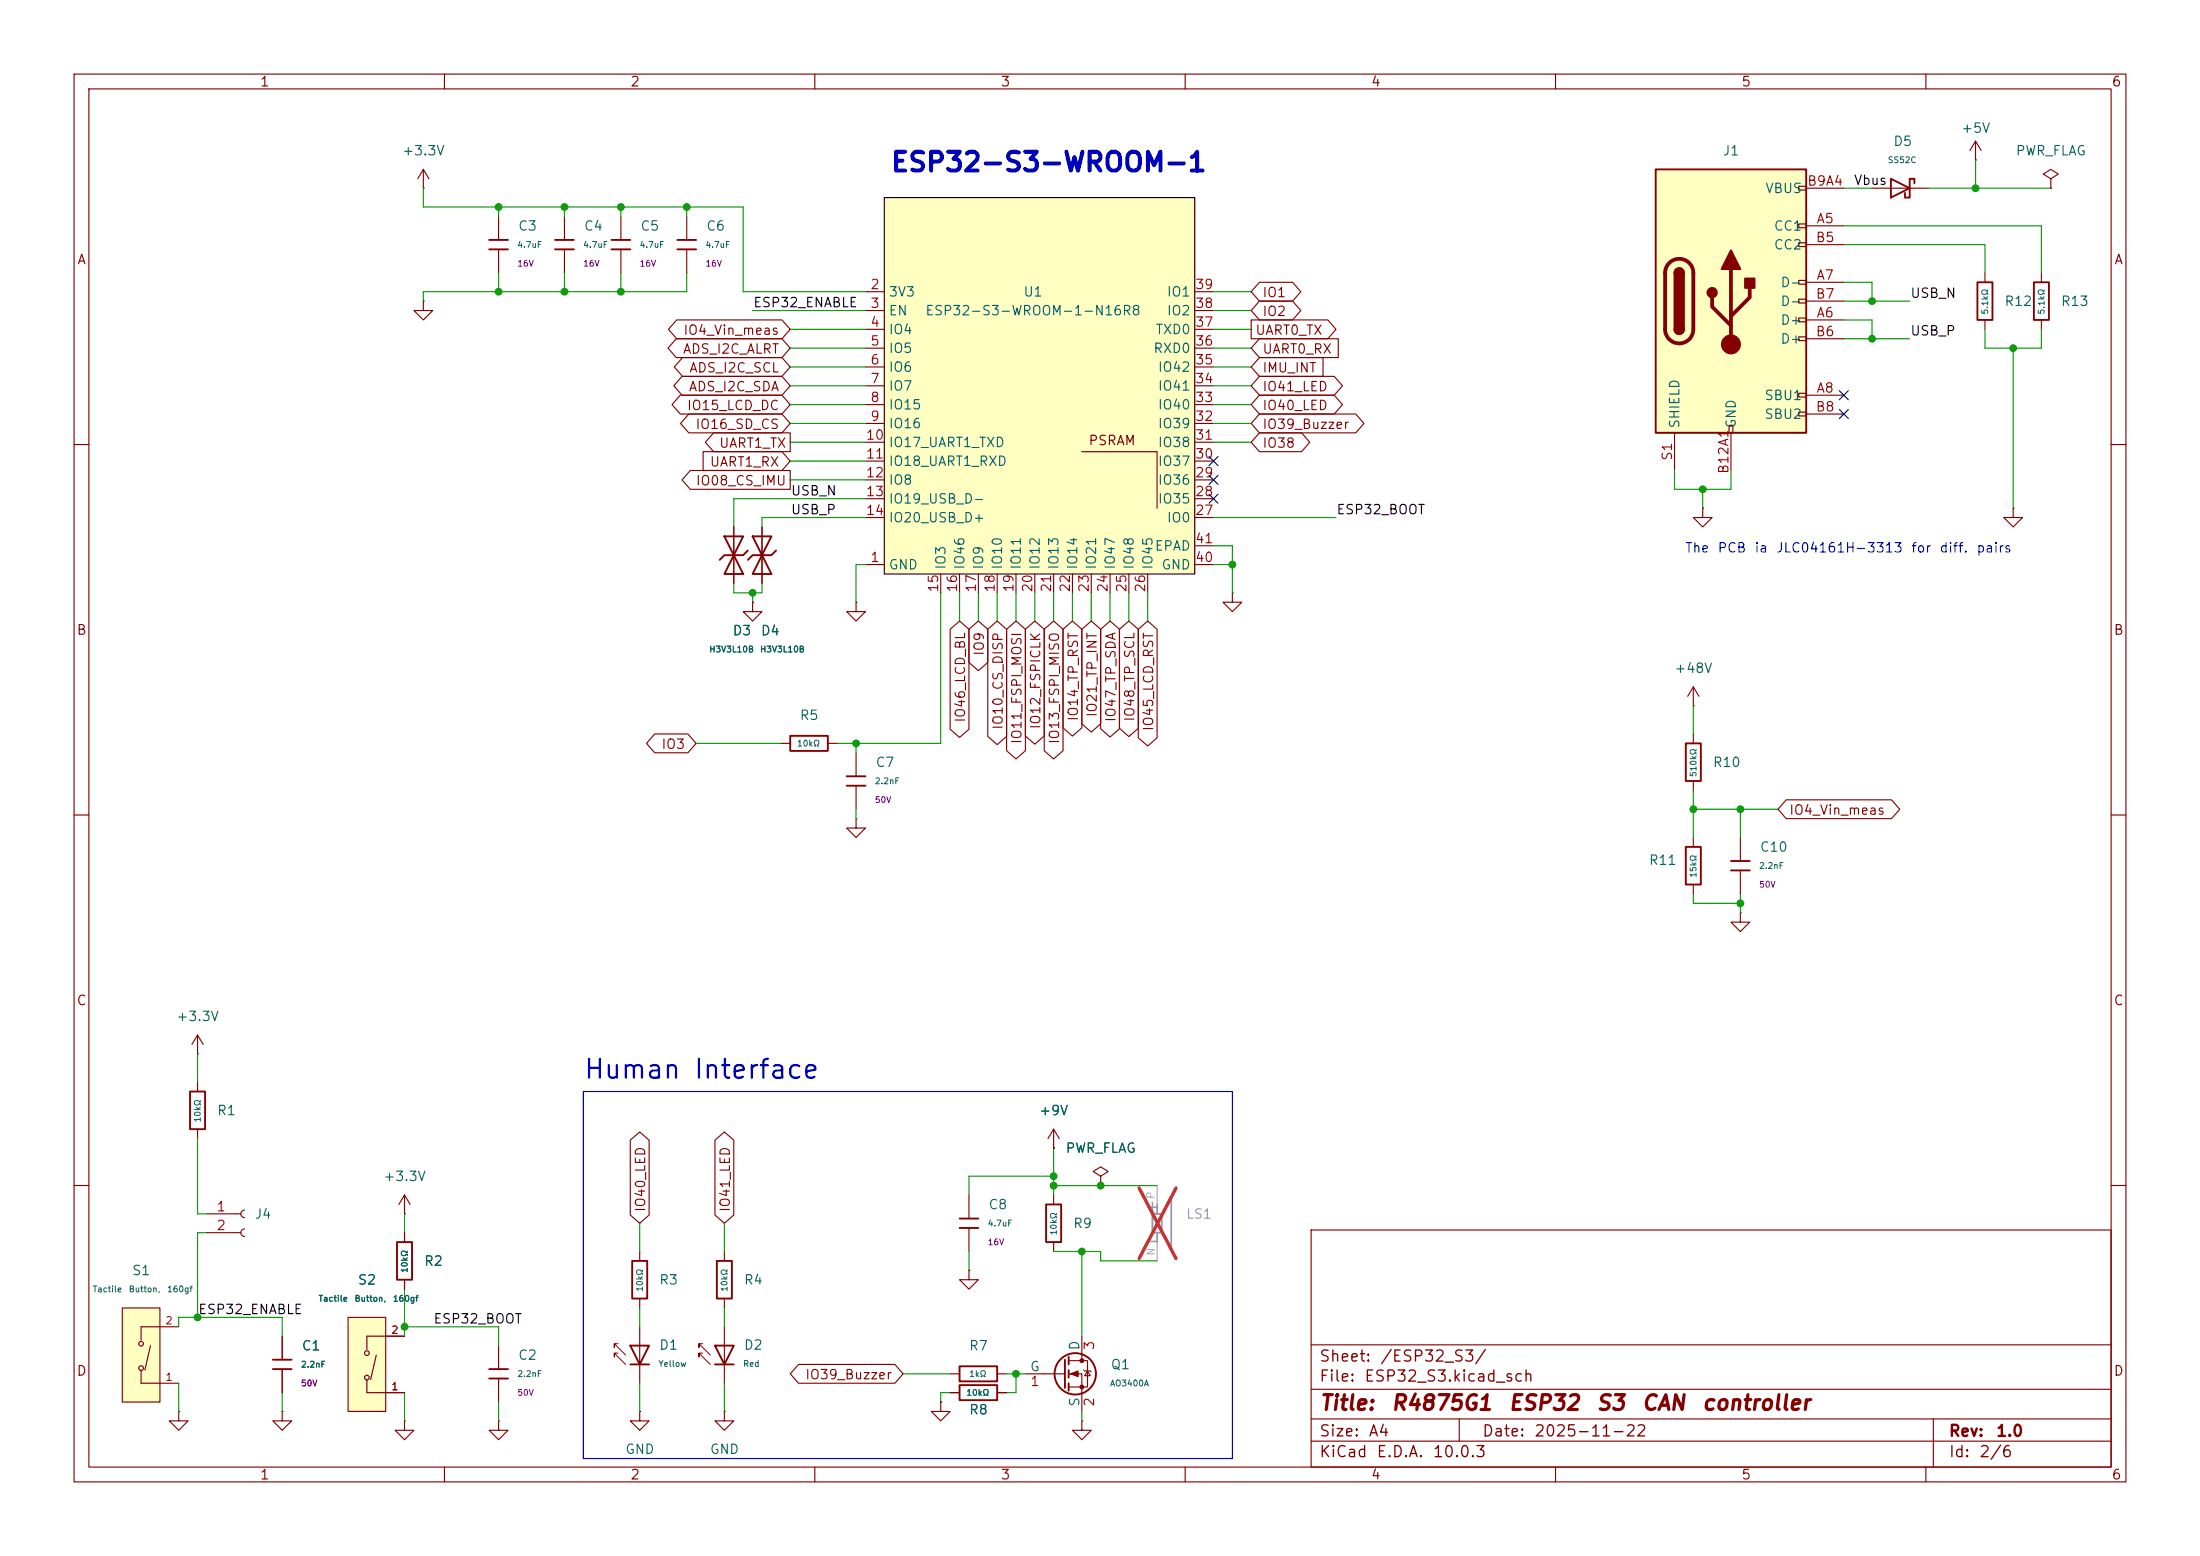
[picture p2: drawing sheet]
<svg xmlns="http://www.w3.org/2000/svg" width="297mm" height="210mm" viewBox="0 0 297 210" stroke-linecap="round" stroke-linejoin="round" font-family="sans-serif">
<g fill="none" stroke="#840000" stroke-width=".15">
<path d="M10 10h277v190h-277zM12 12h273v186h-273zM60 10v2M110 10v2M160 10v2M210 10v2M260 10v2M57.1 25.4h.1M57.1 22.9l-.7 1.2M57.1 22.9l.8 1.2M57.1 22.9v2.5M67.3 29.2v3.2"/>
<path d="M67.3 33.7v3.1M83.8 29.2v3.2M83.8 33.7v3.1M57.1 40.6v1.3h1.3l-1.3 1.3-1.2-1.3h1.2M57.1 40.6h.1M10 60h2M99.1 71.1v7.6M102.9 71.1v7.6M229.9 68.6v1.3h1.2l-1.2 1.2-1.3-1.2h1.3M229.9 68.6h.1M271.8 68.6v1.3h1.2l-1.2 1.2-1.3-1.2h1.3M271.8 68.6h.1"/>
<path d="M285 60h2M101.6 81.3v1.3h1.3l-1.3 1.2-1.3-1.2h1.3M101.6 81.3h.1M115.6 81.3v1.3h1.2l-1.2 1.2-1.3-1.2h1.3M115.6 81.3h.1M228.6 95.3h.1M228.6 92.7l-.8 1.3M228.6 92.7l.8 1.3M228.6 92.7v2.6M228.6 99.1v1.2M10 110h2M228.6 105.4v1.3"/>
<path d="M285 110h2M26.7 139.7l-.8 1.3M26.7 139.7l.7 1.3M26.7 139.7v2.5M26.7 142.2h.1M26.7 146.1v1.2M26.7 152.4v1.3M148.6 158.8l1-.7-1-.6-1 .6 1 .7v1.2M10 160h2M27.9 163.8h4.6M27.9 166.4h4.6M33 163.3a.51 .51 0 0 0-.5 .5 .51 .51 0 0 0 .5 .5"/>
<path d="M33 165.9a.51 .51 0 0 0-.5 .5 .51 .51 0 0 0 .5 .5M54.6 163.8h.1M54.6 161.3l-.8 1.3M54.6 161.3l.8 1.3M54.6 161.3v2.5M54.6 166.4v1.2M54.6 172.7v1.3M86.4 168.9v1.3M86.4 175.3v1.2M86.4 179.1v7.6M97.8 168.9v1.3M97.8 175.3v1.2"/>
<path d="M97.8 179.1v7.6M130.8 171.5v1.2h1.3l-1.3 1.3-1.3-1.3h1.3M130.8 171.5h.1M148.6 160h.1M177 166h108v32h-108zM285 160h2M38.1 180.3v3.2M38.1 184.8v3.2M54.6 191.8v1.2h1.3l-1.3 1.3-1.3-1.3h1.3M54.6 191.8h.1M60 198v2M67.3 191.8v1.2h1.3l-1.3 1.3-1.3-1.3h1.3"/>
<path d="M67.3 191.8h.1M86.4 190.5v1.3h1.2l-1.2 1.2-1.3-1.2h1.3M86.4 190.5h.1M97.8 190.5v1.3h1.3l-1.3 1.2-1.3-1.2h1.3M97.8 190.5h.1M110 198v2M127 189.2v1.3h1.3l-1.3 1.3-1.3-1.3h1.3M127 189.2h.1M128.3 185.4h1.2M128.3 188h1.2M134.6 185.4h1.3M134.6 188h1.3"/>
<path d="M160 198v2M177 194.5h108M177 191.5h108M177 187.5h108M177 181.5h108M197 191.5v3M210 198v2M260 198v2M261 191.5v6.5"/>
</g>
<path d="M83.4 181.4h-.5v.5v-.5l1.6 1.5M83.4 182.6h-.5v.5v-.5l1.6 1.6M94.9 181.4h-.5v.5v-.5l1.5 1.5M94.9 182.6h-.5v.5v-.5l1.5 1.6" fill="none" stroke="#840000" stroke-width=".14"/>
<g fill="none" stroke="#840000" stroke-width=".25">
<path d="M66 32.4h2.6M66 33.7h2.6M82.5 32.4h2.6M82.5 33.7h2.6M97.8 72.4h2.5l-1.2 2.5zM99.1 74.9l1.2 2.6h-2.5zM101 74.3l-.7 .6h-2.5l-.6 .7M101.6 72.4h2.5l-1.2 2.5zM102.9 74.9l1.2 2.6h-2.5zM104.8 74.3l-.7 .6h-2.5l-.6 .7M227.6 100.3h2v5.1h-2zM25.7 147.3h2v5.1h-2z"/>
<path d="M53.6 167.6h2v5.1h-2zM85.3 170.2h2.1v5.1h-2.1zM96.8 170.2h2v5.1h-2zM36.8 183.5h2.6M36.8 184.8h2.6M85.1 181.6h2.5l-1.2 2.6zM85.1 184.2h2.5M96.5 181.6h2.6l-1.3 2.6zM96.5 184.2h2.6M129.5 184.4h5.1v2h-5.1zM129.5 186.9h5.1v2.1h-5.1z"/>
</g>
<g fill="#ffffc2" stroke="#ffffc2" stroke-width=".14">
<circle cx="49.5" cy="185.9" r=".32"/>
<circle cx="49.5" cy="182.6" r=".32"/>
</g>
<path d="M47 177.8h5.1v12.7h-5.1z" fill="#ffffc2"/>
<g fill="none" stroke="#840000" stroke-width=".15">
<path d="M76.2 29.2v3.2M76.2 33.7v3.1M234.9 113v3.2M234.9 117.5v3.2M234.9 123.2v1.3h1.3l-1.3 1.2-1.2-1.2h1.2M234.9 123.2h.1M47 177.8h5.1v12.7h-5.1zM49.5 186.2v1.8h5.1M50.8 182.9l-.8 3.3M54.6 180.3h-5.1v1.8M67.3 181.6v3.2M67.3 186.1v3.1"/>
<circle cx="49.5" cy="185.9" r=".32"/>
<circle cx="49.5" cy="182.6" r=".32"/>
</g>
<path d="M74.9 32.4h2.6M74.9 33.7h2.6M233.7 116.2h2.5M233.7 117.5h2.5M66 184.8h2.6M66 186.1h2.6" fill="none" stroke="#840000" stroke-width=".25"/>
<path d="M119.4 26.7h41.9v50.8h-41.9z" fill="#ffffc2"/>
<g fill="none" stroke="#840000" stroke-width=".15">
<path d="M116.8 39.4h2.6M161.3 39.4h2.5M116.8 41.9h2.6M116.8 44.5h2.6M116.8 47h2.6M116.8 49.5h2.6M116.8 52.1h2.6M116.8 54.6h2.6M116.8 57.2h2.6M116.8 59.7h2.6M161.3 41.9h2.5M161.3 44.5h2.5"/>
<path d="M161.3 47h2.5M161.3 49.5h2.5M161.3 52.1h2.5M161.3 54.6h2.5M161.3 57.2h2.5M161.3 59.7h2.5M116.8 76.2h2.6M116.8 62.2h2.6M116.8 64.8h2.6M116.8 67.3h2.6M116.8 69.9h2.6M127 77.5v2.5"/>
<path d="M129.5 77.5v2.5M132.1 77.5v2.5M134.6 77.5v2.5M137.2 77.5v2.5M139.7 77.5v2.5M142.2 77.5v2.5M144.8 77.5v2.5M146 61h10.2v7.6M147.3 77.5v2.5M149.9 77.5v2.5M152.4 77.5v2.5M154.9 77.5v2.5"/>
<path d="M161.3 76.2h2.5M161.3 62.2h2.5M161.3 64.8h2.5M161.3 67.3h2.5M161.3 69.9h2.5M161.3 73.7h2.5M24.1 190.5v1.3h1.3l-1.3 1.2-1.2-1.2h1.2M24.1 190.5h.1M38.1 190.5v1.3h1.3l-1.3 1.2-1.3-1.2h1.3M38.1 190.5h.1"/>
</g>
<path d="M119.4 26.7h41.9v50.8h-41.9z" fill="none" stroke="#000" stroke-width=".15"/>
<g fill="#ffffc2" stroke="#ffffc2" stroke-width=".14">
<circle cx="19" cy="184.7" r=".32"/>
<circle cx="19" cy="181.4" r=".32"/>
</g>
<path d="M16.5 176.5h5.1v12.7h-5.1z" fill="#ffffc2"/>
<g fill="none" stroke="#840000" stroke-width=".15">
<path d="M266.7 19.1l-.8 1.2M266.7 19.1l.8 1.2M266.7 19.1v2.5M92.7 29.2v3.2M92.7 33.7v3.1M252.7 25.4h7.6M266.7 21.6h.1M268 36.8v1.3M275.6 36.8v1.3M268 43.2v1.3M275.6 43.2v1.3M166.4 80v1.3h1.2l-1.2 1.3-1.3-1.3h1.3"/>
<path d="M166.4 80h.1M105.4 100.3h1.3M111.8 100.3h1.2M115.6 110.5v1.3h1.2l-1.2 1.2-1.3-1.2h1.3M115.6 110.5h.1M115.6 101.6v3.2M115.6 106v3.2M228.6 113v1.3M228.6 119.4v1.3M16.5 176.5h5.1v12.7h-5.1zM24.1 179.1h-5.1v1.7M19 184.9v1.8h5.1"/>
<path d="M20.3 181.6l-.7 3.3"/>
<circle cx="19" cy="184.7" r=".32"/>
<circle cx="19" cy="181.4" r=".32"/>
</g>
<path d="M91.4 32.4h2.6M91.4 33.7h2.6M255.3 24.1l2.5 1.3-2.5 1.3zM258.4 24.8v-.7h-.6v2.6h-.6v-.7M267 38.1h2v5.1h-2zM274.6 38.1h2v5.1h-2zM106.7 99.3h5.1v2h-5.1zM114.3 104.8h2.5M114.3 106h2.5M227.6 114.3h2v5.1h-2z" fill="none" stroke="#840000" stroke-width=".25"/>
<path d="M223.5 22.9h20.3v35.5h-20.3z" fill="#ffffc2"/>
<g fill="none" stroke="#840000" stroke-width=".15">
<path d="M170 38.1h4.5l1.1 1.3-1.1 1.2h-4.5l-1.1-1.2zM242.8 25.1h1v.6h-1zM242.8 30.2h1v.5h-1zM242.8 32.8h1v.5h-1zM242.8 37.8h1v.6h-1zM243.8 30.5h5.1M243.8 38.1h5.1M243.8 33h5.1M243.8 25.4h5.1M276.9 24.1l1-.6-1-.6-1.1 .6 1.1 .6v1.3M276.9 25.4h.1M91.3 45.7h14.3l1.1 1.3-1.1 1.3h-14.3l-1.1-1.3z"/>
<path d="M91.4 43.2h14.2l1.1 1.3-1.1 1.2h-14.2l-1.2-1.2zM91.8 53.3h13.8l1.1 1.3-1.1 1.3h-13.8l-1.1-1.3zM92.1 50.8h13.5l1.1 1.3-1.1 1.2h-13.5l-1.1-1.2zM92.1 48.3h13.5l1.1 1.2-1.1 1.3h-13.5l-1.1-1.3zM93 55.9h12.6l1.1 1.3-1.1 1.2h-12.6l-1.1-1.2zM96.3 58.4h10.4v2.6h-10.4l-1.1-1.3zM168.9 43.2h10.4l1.1 1.3-1.1 1.2h-10.4zM170 45.7h10.7v2.6h-10.7l-1.1-1.3zM170 58.4h5.7l1.1 1.3-1.1 1.3h-5.7l-1.1-1.3zM170 48.3h8.6v2.5h-8.6l-1.1-1.3zM170 53.3h10.1l1.1 1.3-1.1 1.3h-10.1l-1.1-1.3zM170 50.8h10.1l1.1 1.3-1.1 1.2h-10.1l-1.1-1.2z"/>
<path d="M170 40.6h4.5l1.1 1.3-1.1 1.3h-4.5l-1.1-1.3zM170 55.9h13l1.1 1.3-1.1 1.2h-13l-1.1-1.2zM226.1 58.4v5.1M233.4 57.4h.5v1h-.5zM233.7 58.4v5.1M242.8 40.4h1v.5h-1zM242.8 42.9h1v.5h-1zM242.8 45.5h1v.5h-1zM242.8 53.1h1v.5h-1zM242.8 55.6h1v.5h-1zM243.8 43.2h5.1M243.8 53.3h5.1"/>
<path d="M243.8 45.7h5.1M243.8 40.6h5.1M243.8 55.9h5.1M93.2 63.5h13.5v2.5h-13.5l-1.1-1.2zM94.9 61h10.7l1.1 1.2-1.1 1.3h-10.7zM99.1 71.1v7.6M102.9 71.1v7.6M88.4 99.1h4.5l1.1 1.2-1.1 1.3h-4.5l-1.1-1.3zM101.6 81.3h.1M128.3 84.9l1.2-1.1 1.3 1.1v13.5l-1.3 1.1-1.2-1.1zM130.8 84.9l1.3-1.1 1.3 1.1v4.5l-1.3 1.1-1.3-1.1zM133.3 84.9l1.3-1.1 1.3 1.1v14.5l-1.3 1.1-1.3-1.1z"/>
<path d="M135.9 84.9l1.3-1.1 1.2 1.1v16.4l-1.2 1.1-1.3-1.1zM138.4 84.9l1.3-1.1 1.3 1.1v14.4l-1.3 1.1-1.3-1.1zM141 84.9l1.2-1.1 1.3 1.1v16.4l-1.3 1.1-1.2-1.1zM143.5 84.9l1.3-1.1 1.3 1.1v13.3l-1.3 1.2-1.3-1.2zM146 84.9l1.3-1.1 1.3 1.1v12.8l-1.3 1.1-1.3-1.1zM148.6 84.9l1.3-1.1 1.2 1.1v13.5l-1.2 1.1-1.3-1.1zM151.1 84.9l1.3-1.1 1.3 1.1v13.4l-1.3 1.1-1.3-1.1zM153.7 84.9l1.2-1.1 1.3 1.1v14.7l-1.3 1.1-1.2-1.1zM241.1 107.9h14.3l1.1 1.3-1.1 1.3h-14.3l-1.1-1.3zM85.1 153.9l1.3-1.1 1.2 1.1v10.1l-1.2 1.1-1.3-1.1zM96.5 153.9l1.3-1.1 1.3 1.1v10.1l-1.3 1.1-1.3-1.1zM142.2 154.9h.1"/>
<path d="M142.2 152.4v2.5M142.2 152.4l-.7 1.3M142.2 152.4l.8 1.3M54.6 166.4v1.2M54.6 172.7v1.3M130.8 161.3v3.2M130.8 165.7v3.2M142.2 161.3v1.3M142.2 167.6v1.3M148.6 160h.1M38.1 180.3v3.2M38.1 184.8v3.2"/>
<path d="M52.1 188h2.5M52.1 180.3h2.5M107.8 184.1h13l1.1 1.3-1.1 1.3h-13l-1.1-1.3zM127 189.2h.1M128.3 188h1.2M134.6 188h1.3M138.4 185.4h5.4M144.3 183.6h2.5v3.6h-2.5M144.3 185.4h1.7v5.1M146 191.8v1.2h1.3l-1.3 1.3-1.2-1.3h1.2M146 191.8h.1M146 180.3v3.3"/>
<path d="M146.3 184.9l.1 .1h.8l.1 .2M146.8 185l.4 .7h-.8z"/>
</g>
<g fill="none" stroke="#840000" stroke-width=".25">
<path d="M223.5 22.9h20.3v35.5h-20.3zM226.1 36.8a.64 .64 0 0 1 .6-.6 .64 .64 0 0 1 .6 .6M226.1 44.5a.64 .64 0 0 0 .6 .6 .64 .64 0 0 0 .6-.6M129.5 164.5h2.6M129.5 165.7h2.6M141.2 162.6h2.1v5h-2.1zM143.8 183.5v3.8M144.3 183.1v1.1M144.3 184.9v1M144.3 186.7v1"/>
<circle cx="145.2" cy="185.4" r="2.79"/>
</g>
<path d="M225.3 35.5a1.9 1.9 0 0 1 2.1-.4 1.9 1.9 0 0 1 1.2 1.7v7.7a1.91 1.91 0 0 1-1.9 1.8 1.91 1.91 0 0 1-1.9-1.8v-7.7a1.9 1.9 0 0 1 .5-1.3zM233.7 36.3v10.2M236.2 38.9v1.2l-2.5 2.6M231.1 40.1v1.3l2.6 2.5" fill="none" stroke="#840000" stroke-width=".51"/>
<g fill="#840000" stroke="#840000" stroke-width=".25">
<path d="M226.1 36.8h1.2v7.7h-1.2z"/>
<path d="M226.2 36.4a.64 .64 0 0 1 .7-.2 .64 .64 0 0 1 .4 .6h-1.2z"/>
<path d="M226.1 44.5h1.2a.64 .64 0 0 1-.6 .6 .64 .64 0 0 1-.6-.6z"/>
<path d="M233.7 33.8l1.2 2.5h-2.5z"/>
<path d="M235.6 37.6h1.3v1.3h-1.3z"/>
<circle cx="231.1" cy="39.5" r=".63"/>
</g>
<g fill="#840000" stroke="#840000" stroke-width=".15">
<path d="M144.5 185.4l1-.4v.8z"/>
<circle cx="233.7" cy="46.5" r="1.27"/>
<circle cx="146" cy="183.6" r=".25"/>
<circle cx="146" cy="187.2" r=".25"/>
</g>
<path d="M156.2 162.6v1.2M156.2 166.4v1.2M156.8 163.8h-1.2v2.6h1.2M156.8 163.8v2.6M156.8 163.8l1.3-1.9v6.4l-1.3-1.9" fill="none" stroke="#a1a1a1" stroke-width=".25"/>
<path d="M156.2 160v2.6M156.2 167.6v2.6" fill="none" stroke="#a1a1a1" stroke-width=".15"/>
<path d="M153.8 160.3l5 9.6M158.8 160.3l-5 9.6" fill="none" stroke="#e12e31" stroke-width=".46"/>
<g fill="none" stroke="#009600" stroke-width=".15">
<path d="M57.1 25.4v2.5h43.2v11.5h16.5M67.3 27.9v1.3M67.3 36.8v2.6M76.2 27.9v1.3M76.2 36.8v2.6M83.8 27.9v1.3M83.8 36.8v2.6M92.7 36.8v2.6h-35.6v1.2M92.7 27.9v1.3M163.8 39.4h5.1M248.9 38.1h3.8v2.5M248.9 30.5h26.7v6.3"/>
<path d="M248.9 25.4h3.8M248.9 33h19.1v3.8M260.3 25.4h16.6M266.7 21.6v3.8M101.6 41.9h15.2M106.7 59.7h10.1M106.7 44.5h10.1M106.7 49.5h10.1M106.7 52.1h10.1M106.7 57.2h10.1M106.7 47h10.1M106.7 54.6h10.1"/>
<path d="M163.8 59.7h5.1M163.8 44.5h5.1M163.8 49.5h5.1M163.8 52.1h5.1M163.8 57.2h5.1M163.8 47h5.1M163.8 41.9h5.1M163.8 54.6h5.1M248.9 43.2h3.8v2.5M248.9 45.7h8.9M248.9 40.6h8.9M268 44.5v2.5h7.6v-2.5"/>
<path d="M271.8 47v21.6M99.1 78.7v1.3h3.8v-1.3M106.7 62.2h10.1M106.7 64.8h10.1M116.8 69.9h-13.9v1.2M116.8 76.2h-1.2v5.1M116.8 67.3h-17.7v3.8M163.8 76.2h2.6M163.8 69.9h16.5M163.8 73.7h2.6v6.3M226.1 63.5v2.5h7.6v-2.5M229.9 66v2.6"/>
<path d="M101.6 80v1.3M127 80v20.3h-14M129.5 80v3.8M132.1 80v3.8M134.6 80v3.8M137.2 80v3.8M139.7 80v3.8M142.2 80v3.8M144.8 80v3.8M147.3 80v3.8M149.9 80v3.8M152.4 80v3.8"/>
<path d="M154.9 80v3.8M228.6 95.3v3.8M94 100.3h11.4M115.6 100.3v1.3M115.6 109.2v1.3M228.6 106.7v6.3M228.6 109.2h11.4M234.9 109.2v3.8M228.6 120.7v1.2h6.3M234.9 120.7v2.5M26.7 142.2v3.9M26.7 153.7v10.1h1.2"/>
<path d="M142.2 154.9v6.4M142.2 158.8h-11.4v2.5M24.1 179.1v-1.3h14v2.5M27.9 166.4h-1.2v11.4M54.6 179.1h12.7v2.5M54.6 163.8v2.6M54.6 174v6.3M86.4 165.1v3.8M86.4 176.5v2.6M97.8 165.1v3.8M97.8 176.5v2.6M130.8 168.9v2.6"/>
<path d="M142.2 168.9h6.4v1.3h7.6M142.2 160h14M146 168.9v11.4M24.1 186.7v3.8M38.1 188v2.5M54.6 188v3.8M67.3 189.2v2.6M86.4 186.7v3.8M97.8 186.7v3.8M121.9 185.4h6.4M128.3 188h-1.3v1.2M135.9 185.4h2.5"/>
<path d="M137.2 185.4v2.6h-1.3M146 190.5v1.3"/>
</g>
<path d="M248.3 55.3l1.2 1.2M248.3 52.7l1.2 1.2M249.5 55.3l-1.2 1.2M249.5 52.7l-1.2 1.2M163.2 64.2l1.2 1.2M163.2 61.6l1.2 1.2M163.2 66.7l1.2 1.2M164.4 64.2l-1.2 1.2M164.4 61.6l-1.2 1.2M164.4 66.7l-1.2 1.2" fill="none" stroke="#000084" stroke-width=".15"/>
<path d="M78.7 147.3h87.7v49.6h-87.7z" fill="none" stroke="#0000c2" stroke-width=".15"/>
<g fill="#009600" stroke="#009600" stroke-width=".14">
<circle cx="26.7" cy="177.8" r=".46"/>
<circle cx="54.6" cy="179.1" r=".46"/>
<circle cx="115.6" cy="100.3" r=".46"/>
<circle cx="101.6" cy="80" r=".46"/>
<circle cx="92.7" cy="27.9" r=".46"/>
<circle cx="137.2" cy="185.4" r=".46"/>
<circle cx="142.2" cy="158.8" r=".46"/>
<circle cx="146" cy="168.9" r=".46"/>
<circle cx="67.3" cy="39.4" r=".46"/>
<circle cx="67.3" cy="27.9" r=".46"/>
<circle cx="76.2" cy="27.9" r=".46"/>
<circle cx="83.8" cy="27.9" r=".46"/>
<circle cx="83.8" cy="39.4" r=".46"/>
<circle cx="76.2" cy="39.4" r=".46"/>
<circle cx="228.6" cy="109.2" r=".46"/>
<circle cx="252.7" cy="40.6" r=".46"/>
<circle cx="252.7" cy="45.7" r=".46"/>
<circle cx="229.9" cy="66" r=".46"/>
<circle cx="271.8" cy="47" r=".46"/>
<circle cx="234.9" cy="109.2" r=".46"/>
<circle cx="142.2" cy="160" r=".46"/>
<circle cx="148.6" cy="160" r=".46"/>
<circle cx="234.9" cy="121.9" r=".46"/>
<circle cx="166.4" cy="76.2" r=".46"/>
<circle cx="266.7" cy="25.4" r=".46"/>
</g>
<g font-size="2.5" fill="#0000c2">
<text x="120.1" y="23.8">ESP32-S3-WROOM-1</text>
<text x="78.7" y="146.2">Human Interface</text>
</g>
<g font-size="2" fill="#840000">
<text x="178" y="190.8">Title:</text>
<text x="187.7" y="190.8">R4875G1</text>
<text x="203.5" y="190.8">ESP32</text>
<text x="215.4" y="190.8">S3</text>
<text x="221.5" y="190.8">CAN</text>
<text x="229.6" y="190.8">controller</text>
</g>
<g font-size="1.8" fill="#a1a1a1">
<text x="154.3" y="164.2">+</text>
<text x="154.3" y="168.8">-</text>
</g>
<g font-size="1.5" fill="#840000">
<text x="178" y="184.2">Sheet:</text>
<text x="186.2" y="184.2">/ESP32_S3/</text>
<text x="178" y="186.9">File:</text>
<text x="184.1" y="186.9">ESP32_S3.kicad_sch</text>
<text x="178" y="197.1">KiCad</text>
<text x="178" y="194.3">Size:</text>
<text x="184.7" y="194.3">A4</text>
<text x="185.7" y="197.1">E.D.A.</text>
<text x="193.3" y="197.1">10.0.3</text>
<text x="200" y="194.3">Date:</text>
<text x="207" y="194.3">2025-11-22</text>
<text x="263" y="194.3">Rev:</text>
<text x="263" y="197.1">Id:</text>
<text x="267.1" y="197.1">2/6</text>
<text x="269.4" y="194.3">1.0</text>
</g>
<g font-size="1.3" fill="#840000">
<text x="35" y="12">1</text>
<text x="85" y="12">2</text>
<text x="135" y="12">3</text>
<text x="185" y="12">4</text>
<text x="235" y="12">5</text>
<text x="285" y="12">6</text>
<text x="10.3" y="36">A</text>
<text x="285.3" y="36">A</text>
<text x="170.3" y="40.4">IO1</text>
<text x="92.2" y="45.5">IO4_Vin_meas</text>
<text x="169.4" y="45.5">UART0_TX</text>
<text x="170.3" y="43">IO2</text>
<text x="92.1" y="48.1">ADS_I2C_ALRT</text>
<text x="92.9" y="53.1">ADS_I2C_SDA</text>
<text x="93" y="50.6">ADS_I2C_SCL</text>
<text x="170.3" y="48.1">UART0_RX</text>
<text x="170.3" y="50.6">IMU_INT</text>
<text x="170.3" y="53.1">IO41_LED</text>
<text x="92.7" y="55.7">IO15_LCD_DC</text>
<text x="93.8" y="58.2">IO16_SD_CS</text>
<text x="170.3" y="55.7">IO40_LED</text>
<text x="170.3" y="58.2">IO39_Buzzer</text>
<text x="93.8" y="65.8">IO08_CS_IMU</text>
<text x="95.7" y="63.3">UART1_RX</text>
<text x="97" y="60.8">UART1_TX</text>
<text x="146.9" y="60.4">PSRAM</text>
<text x="170.3" y="60.8">IO38</text>
<text x="10.3" y="86">B</text>
<text x="133.1" y="88.6" transform="rotate(-90 133.1 88.6)">IO9</text>
<text x="285.3" y="86">B</text>
<text x="89.2" y="101.4">IO3</text>
<text x="130.6" y="97.6" transform="rotate(-90 130.6 97.6)">IO46_LCD_BL</text>
<text x="135.7" y="98.6" transform="rotate(-90 135.7 98.6)">IO10_CS_DISP</text>
<text x="138.2" y="100.5" transform="rotate(-90 138.2 100.5)">IO11_FSPI_MOSI</text>
<text x="140.8" y="98.5" transform="rotate(-90 140.8 98.5)">IO12_FSPICLK</text>
<text x="143.3" y="100.5" transform="rotate(-90 143.3 100.5)">IO13_FSPI_MISO</text>
<text x="145.8" y="97.4" transform="rotate(-90 145.8 97.4)">IO14_TP_RST</text>
<text x="148.4" y="96.9" transform="rotate(-90 148.4 96.9)">IO21_TP_INT</text>
<text x="150.9" y="97.5" transform="rotate(-90 150.9 97.5)">IO47_TP_SDA</text>
<text x="153.5" y="97.5" transform="rotate(-90 153.5 97.5)">IO48_TP_SCL</text>
<text x="156" y="98.8" transform="rotate(-90 156 98.8)">IO45_LCD_RST</text>
<text x="241.5" y="110.3">IO4_Vin_meas</text>
<text x="10.3" y="136">C</text>
<text x="285.3" y="136">C</text>
<text x="87.4" y="163.7" transform="rotate(-90 87.4 163.7)">IO40_LED</text>
<text x="98.9" y="163.7" transform="rotate(-90 98.9 163.7)">IO41_LED</text>
<text x="10.3" y="186">D</text>
<text x="285.3" y="186">D</text>
<text x="108.6" y="186.5">IO39_Buzzer</text>
<text x="35" y="200">1</text>
<text x="85" y="200">2</text>
<text x="135" y="200">3</text>
<text x="185" y="200">4</text>
<text x="235" y="200">5</text>
<text x="285" y="200">6</text>
</g>
<g font-size="1.3" fill="#006464">
<text x="54.2" y="21.3">+3.3V</text>
<text x="232.5" y="21.3">J1</text>
<text x="255.5" y="20">D5</text>
<text x="264.7" y="18.2">+5V</text>
<text x="272" y="21.3">PWR_FLAG</text>
<text x="238.2" y="26.4">VBUS</text>
<text x="69.9" y="31.5">C3</text>
<text x="78.7" y="31.5">C4</text>
<text x="86.4" y="31.5">C5</text>
<text x="95.3" y="31.5">C6</text>
<text x="239.4" y="31.5">CC1</text>
<text x="239.4" y="34">CC2</text>
<text x="119.9" y="40.3">3V3</text>
<text x="138.1" y="40.3">U1</text>
<text x="157.4" y="40.3">IO1</text>
<text x="240.3" y="39.1">D-</text>
<text x="240.3" y="41.6">D-</text>
<text x="270.5" y="41.6">R12</text>
<text x="278.1" y="41.6">R13</text>
<text x="119.9" y="42.9">EN</text>
<text x="119.9" y="45.4">IO4</text>
<text x="119.9" y="48">IO5</text>
<text x="124.8" y="42.9">ESP32-S3-WROOM-1-N16R8</text>
<text x="155.6" y="48">RXD0</text>
<text x="155.9" y="45.4">TXD0</text>
<text x="157.4" y="42.9">IO2</text>
<text x="240.3" y="44.2">D+</text>
<text x="240.3" y="46.7">D+</text>
<text x="119.9" y="50.5">IO6</text>
<text x="119.9" y="53">IO7</text>
<text x="156.2" y="53">IO41</text>
<text x="156.2" y="50.5">IO42</text>
<text x="119.9" y="55.6">IO15</text>
<text x="119.9" y="58.1">IO16</text>
<text x="156.2" y="58.1">IO39</text>
<text x="156.2" y="55.6">IO40</text>
<text x="227" y="57.9" transform="rotate(-90 227 57.9)">SHIELD</text>
<text x="234.7" y="57.9" transform="rotate(-90 234.7 57.9)">GND</text>
<text x="238.1" y="54.3">SBU1</text>
<text x="238.1" y="56.9">SBU2</text>
<text x="119.9" y="60.7">IO17_UART1_TXD</text>
<text x="119.9" y="63.2">IO18_UART1_RXD</text>
<text x="119.9" y="65.7">IO8</text>
<text x="156.2" y="65.7">IO36</text>
<text x="156.2" y="63.2">IO37</text>
<text x="156.2" y="60.7">IO38</text>
<text x="119.9" y="68.3">IO19_USB_D-</text>
<text x="119.9" y="70.8">IO20_USB_D+</text>
<text x="156.2" y="68.3">IO35</text>
<text x="157.4" y="70.8">IO0</text>
<text x="119.9" y="77.2">GND</text>
<text x="128" y="77" transform="rotate(-90 128 77)">IO3</text>
<text x="130.5" y="77" transform="rotate(-90 130.5 77)">IO46</text>
<text x="133.1" y="77" transform="rotate(-90 133.1 77)">IO9</text>
<text x="135.6" y="77" transform="rotate(-90 135.6 77)">IO10</text>
<text x="138.1" y="77" transform="rotate(-90 138.1 77)">IO11</text>
<text x="140.7" y="77" transform="rotate(-90 140.7 77)">IO12</text>
<text x="143.2" y="77" transform="rotate(-90 143.2 77)">IO13</text>
<text x="145.8" y="77" transform="rotate(-90 145.8 77)">IO14</text>
<text x="148.3" y="77" transform="rotate(-90 148.3 77)">IO21</text>
<text x="150.8" y="77" transform="rotate(-90 150.8 77)">IO47</text>
<text x="153.4" y="77" transform="rotate(-90 153.4 77)">IO48</text>
<text x="155.8" y="74.6">EPAD</text>
<text x="155.9" y="77" transform="rotate(-90 155.9 77)">IO45</text>
<text x="156.7" y="77.2">GND</text>
<text x="98.8" y="86.1">D3</text>
<text x="102.6" y="86.1">D4</text>
<text x="226" y="91.1">+48V</text>
<text x="107.9" y="97.5">R5</text>
<text x="118.1" y="103.8">C7</text>
<text x="231.1" y="103.8">R10</text>
<text x="222.5" y="117">R11</text>
<text x="237.5" y="115.3">C10</text>
<text x="23.7" y="138.1">+3.3V</text>
<text x="29.2" y="150.8">R1</text>
<text x="140.2" y="150.8">+9V</text>
<text x="143.8" y="155.9">PWR_FLAG</text>
<text x="51.7" y="159.7">+3.3V</text>
<text x="34.3" y="164.8">J4</text>
<text x="133.4" y="163.5">C8</text>
<text x="144.8" y="166.1">R9</text>
<text x="17.7" y="172.4">S1</text>
<text x="48.2" y="173.7">S2</text>
<text x="57.2" y="171.2">R2</text>
<text x="88.9" y="173.7">R3</text>
<text x="100.3" y="173.7">R4</text>
<text x="40.6" y="182.6">C1</text>
<text x="69.9" y="183.9">C2</text>
<text x="88.9" y="182.5">D1</text>
<text x="100.3" y="182.5">D2</text>
<text x="130.7" y="182.6">R7</text>
<text x="139" y="185.4">G</text>
<text x="146" y="182.3" transform="rotate(-90 146 182.3)">D</text>
<text x="149.9" y="185.1">Q1</text>
<text x="130.7" y="191.2">R8</text>
<text x="146" y="189.9" transform="rotate(-90 146 189.9)">S</text>
<text x="84.3" y="196.6">GND</text>
<text x="95.8" y="196.6">GND</text>
</g>
<g font-size="1.3" fill="#a90000">
<text x="243.9" y="25.4">B9A4</text>
<text x="245" y="33">B5</text>
<text x="245.1" y="30.5">A5</text>
<text x="117.4" y="39.3">2</text>
<text x="117.4" y="41.9">3</text>
<text x="161.2" y="41.9">38</text>
<text x="161.2" y="39.3">39</text>
<text x="245" y="40.6">B7</text>
<text x="245.1" y="38.1">A7</text>
<text x="117.4" y="44.4">4</text>
<text x="117.4" y="47">5</text>
<text x="161.2" y="47">36</text>
<text x="161.2" y="44.4">37</text>
<text x="245" y="45.7">B6</text>
<text x="245.1" y="43.2">A6</text>
<text x="117.4" y="49.5">6</text>
<text x="117.4" y="52">7</text>
<text x="161.2" y="52">34</text>
<text x="161.2" y="49.5">35</text>
<text x="245.1" y="53.3">A8</text>
<text x="116.8" y="59.7">10</text>
<text x="117.4" y="54.6">8</text>
<text x="117.4" y="57.1">9</text>
<text x="161.2" y="59.7">31</text>
<text x="161.2" y="57.1">32</text>
<text x="161.2" y="54.6">33</text>
<text x="245" y="55.9">B8</text>
<text x="116.8" y="62.2">11</text>
<text x="116.8" y="64.7">12</text>
<text x="161.2" y="64.7">29</text>
<text x="161.2" y="62.2">30</text>
<text x="226" y="62.3" transform="rotate(-90 226 62.3)">S1</text>
<text x="233.7" y="64.1" transform="rotate(-90 233.7 64.1)">B12A1</text>
<text x="116.8" y="67.3">13</text>
<text x="116.8" y="69.8">14</text>
<text x="161.2" y="69.8">27</text>
<text x="161.2" y="67.3">28</text>
<text x="117.4" y="76.2">1</text>
<text x="161.2" y="76.2">40</text>
<text x="161.2" y="73.6">41</text>
<text x="127" y="80.1" transform="rotate(-90 127 80.1)">15</text>
<text x="129.5" y="80.1" transform="rotate(-90 129.5 80.1)">16</text>
<text x="132.1" y="80.1" transform="rotate(-90 132.1 80.1)">17</text>
<text x="134.6" y="80.1" transform="rotate(-90 134.6 80.1)">18</text>
<text x="137.1" y="80.1" transform="rotate(-90 137.1 80.1)">19</text>
<text x="139.7" y="80.1" transform="rotate(-90 139.7 80.1)">20</text>
<text x="142.2" y="80.1" transform="rotate(-90 142.2 80.1)">21</text>
<text x="144.8" y="80.1" transform="rotate(-90 144.8 80.1)">22</text>
<text x="147.3" y="80.1" transform="rotate(-90 147.3 80.1)">23</text>
<text x="149.8" y="80.1" transform="rotate(-90 149.8 80.1)">24</text>
<text x="152.4" y="80.1" transform="rotate(-90 152.4 80.1)">25</text>
<text x="154.9" y="80.1" transform="rotate(-90 154.9 80.1)">26</text>
<text x="29.1" y="163.8">1</text>
<text x="29.1" y="166.3">2</text>
<text x="148" y="182.3" transform="rotate(-90 148 182.3)">3</text>
<text x="139" y="187.4">1</text>
<text x="148" y="189.9" transform="rotate(-90 148 189.9)">2</text>
</g>
<g font-size="1.3" fill="#0f0f0f">
<text x="250.2" y="25.3">Vbus</text>
<text x="101.6" y="41.8">ESP32_ENABLE</text>
<text x="257.8" y="40.5">USB_N</text>
<text x="257.8" y="45.6">USB_P</text>
<text x="106.7" y="67.2">USB_N</text>
<text x="106.7" y="69.7">USB_P</text>
<text x="180.3" y="69.7">ESP32_BOOT</text>
<text x="26.7" y="177.7">ESP32_ENABLE</text>
<text x="58.4" y="178.9">ESP32_BOOT</text>
</g>
<g font-size="1.3" fill="#0000c2">
<text x="227.4" y="74.9">The</text>
<text x="231.8" y="74.9">PCB</text>
<text x="236.8" y="74.9">ia</text>
<text x="239.7" y="74.9">JLC04161H-3313</text>
<text x="257.9" y="74.9">for</text>
<text x="261.7" y="74.9">diff.</text>
<text x="266.7" y="74.9">pairs</text>
</g>
<text font-size="1.3" fill="#989898" x="160" y="164.8">LS1</text>
<g font-size="1" fill="#aaa">
<text x="156.1" y="161.9" transform="rotate(-90 156.1 161.9)">P</text>
<text x="156.1" y="169.6" transform="rotate(-90 156.1 169.6)">N</text>
</g>
<g font-size="1" fill="#a90000">
<text x="22.3" y="179">2</text>
<text x="52.7" y="180.3">2</text>
<text x="22.3" y="186.6">1</text>
<text x="52.7" y="187.9">1</text>
</g>
<g font-size=".8" fill="#006464">
<text x="254.8" y="22.2">SS52C</text>
<text x="69.8" y="33.6">4.7uF</text>
<text x="78.7" y="33.6">4.7uF</text>
<text x="86.3" y="33.6">4.7uF</text>
<text x="95.2" y="33.6">4.7uF</text>
<text x="268.6" y="42.5" transform="rotate(-90 268.6 42.5)">5.1kΩ</text>
<text x="276.2" y="42.5" transform="rotate(-90 276.2 42.5)">5.1kΩ</text>
<text x="95.7" y="88.2">H3V3L10B</text>
<text x="102.5" y="88.2">H3V3L10B</text>
<text x="107.5" y="100.9">10kΩ</text>
<text x="118" y="106">2.2nF</text>
<text x="229.2" y="104.9" transform="rotate(-90 229.2 104.9)">510kΩ</text>
<text x="229.2" y="118.5" transform="rotate(-90 229.2 118.5)">15kΩ</text>
<text x="237.4" y="117.5">2.2nF</text>
<text x="27.3" y="151.6" transform="rotate(-90 27.3 151.6)">10kΩ</text>
<text x="133.3" y="165.7">4.7uF</text>
<text x="142.9" y="166.8" transform="rotate(-90 142.9 166.8)">10kΩ</text>
<text x="55.2" y="171.9" transform="rotate(-90 55.2 171.9)">10kΩ</text>
<text x="12.4" y="174.6">Tactile</text>
<text x="17.3" y="174.6">Button,</text>
<text x="22.5" y="174.6">160gf</text>
<text x="42.9" y="175.9">Tactile</text>
<text x="47.8" y="175.9">Button,</text>
<text x="53" y="175.9">160gf</text>
<text x="87" y="174.4" transform="rotate(-90 87 174.4)">10kΩ</text>
<text x="98.4" y="174.4" transform="rotate(-90 98.4 174.4)">10kΩ</text>
<text x="40.6" y="184.8">2.2nF</text>
<text x="88.8" y="184.7">Yellow</text>
<text x="100.3" y="184.7">Red</text>
<text x="69.8" y="186">2.2nF</text>
<text x="130.4" y="188.6">10kΩ</text>
<text x="130.8" y="186">1kΩ</text>
<text x="149.8" y="187.3">AO3400A</text>
</g>
<g font-size=".8" fill="#840084">
<text x="69.8" y="36.2">16V</text>
<text x="78.7" y="36.2">16V</text>
<text x="86.3" y="36.2">16V</text>
<text x="95.2" y="36.2">16V</text>
<text x="118" y="108.6">50V</text>
<text x="237.4" y="120">50V</text>
<text x="133.3" y="168.3">16V</text>
<text x="40.6" y="187.3">50V</text>
<text x="69.8" y="188.6">50V</text>
</g>
</svg>
